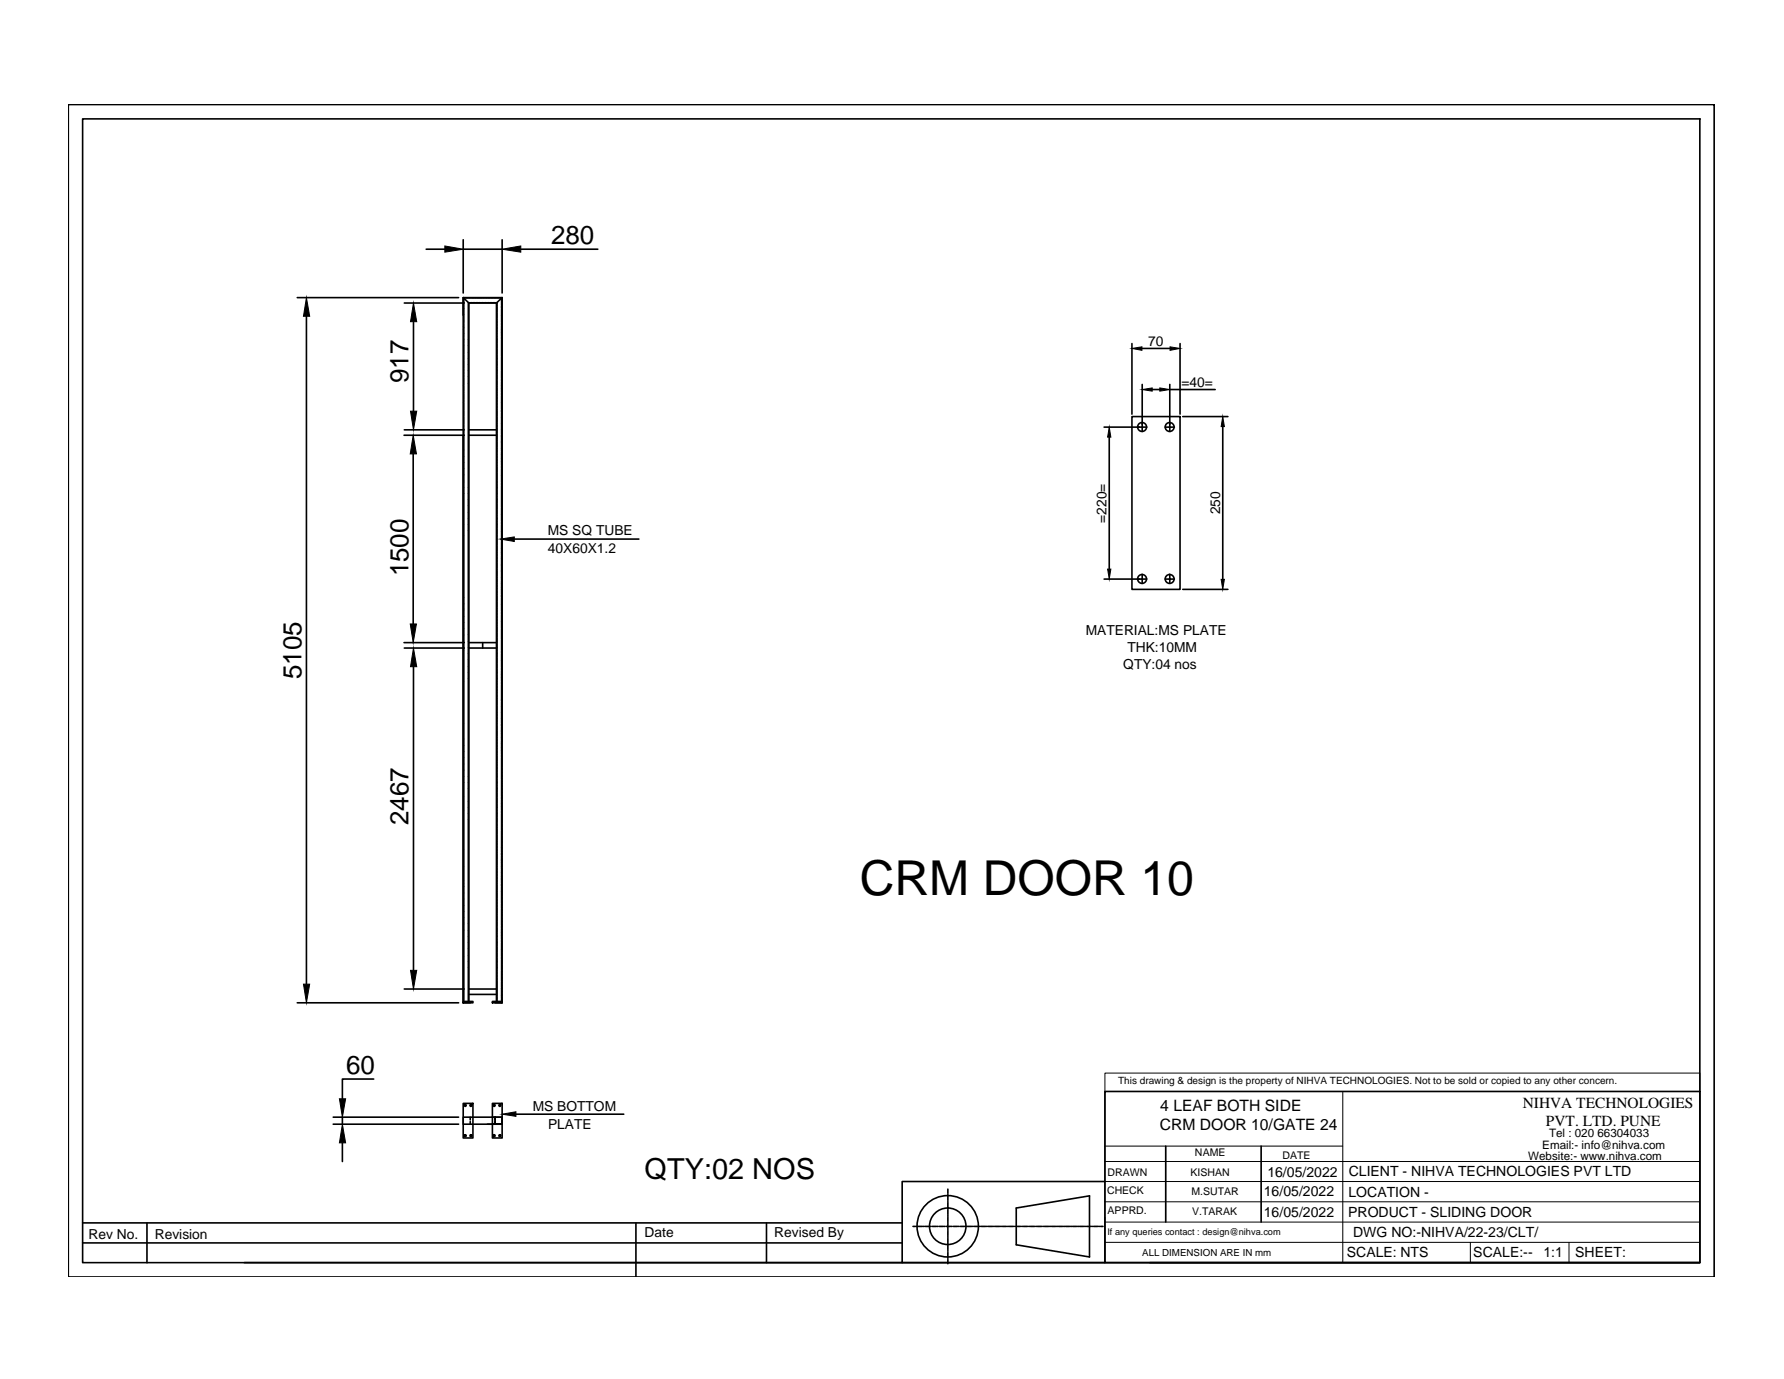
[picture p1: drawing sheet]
<svg xmlns="http://www.w3.org/2000/svg" width="279mm" height="216mm" viewBox="0 0 279 216" stroke-linecap="round" stroke-linejoin="round" font-family="sans-serif">
<!-- layer: 0 -->
<g fill="none" stroke="#000" stroke-width=".25">
<path d="M10.7 16.4h257.8v183.5h-257.8zM12.9 18.6h253.3v179.1h-253.3zM66.7 39h3M72.5 37.5v8.4M72.5 39h6.1M78.6 37.5v8.4M81.6 39h12M46.6 46.6h25.2M48 49.5v104.6M63.3 47.4h9.4M64.8 50.4v14M72.6 46.9v.2"/>
<path d="M72.6 47.1v.2M72.6 47.4v.1M72.6 47.6v.2M72.6 47.9v.1M72.6 48.1v.2M72.6 48.3v.2M72.6 48.6v.2M72.6 48.8v.2M72.6 49.1v.2M72.6 49.3v.2M72.6 49.6v.1M72.6 49.8v.2"/>
<path d="M72.6 50.1v.1M72.6 50.3v.1M72.6 50.5v.2M72.6 50.8v.2M72.6 51v.2M72.6 51.3v.1M72.6 51.5v.2M72.6 51.8v.1M72.6 52v.2M72.6 52.2v.2M72.6 52.5v.1M72.6 52.7v.2"/>
<path d="M72.6 53v.2M72.6 53.2v.2M72.6 53.5v.1M72.6 53.7v.2M72.6 54v.1M72.6 54.2v.1M72.6 54.4v.2M72.6 54.7v.1M72.6 54.9v.2M72.6 55.1v.2M72.6 55.4v.2M72.6 55.7v.1"/>
<path d="M72.6 55.9v.1M72.6 56.1v.2M72.6 56.4v.1M72.6 56.6v.2M72.6 56.9v.1M72.6 57.1v.2M72.6 57.3v.2M72.6 57.6v.2M72.6 57.9v.1M72.6 58.1v.1M72.6 58.3v.2M72.6 58.6v.1"/>
<path d="M72.6 58.8v.2M72.6 59v.2M72.6 59.3v.2M72.6 59.5v.2M72.6 59.8v.1M72.8 46.6h-.2v.2M72.8 46.6h.2M73.1 46.6h.1M73.3 46.6h.2M73.3 47.6v.2M73.3 47.9v.1M73.3 48.1v.2"/>
<path d="M73.3 48.4v.1M73.3 48.6v.2M73.3 48.8v.2M73.3 49.1v.2M73.3 49.3v.2M73.3 49.6v.1M73.3 49.8v.2M73.3 50.1v.1M73.3 50.3v.1M73.3 50.5v.2M73.3 50.8v.2M73.3 51v.2"/>
<path d="M73.3 51.3v.1M73.3 51.5v.2M73.3 51.8v.1M73.3 52v.2M73.3 52.3v.1M73.3 52.5v.1M73.3 52.7v.2M73.3 53v.2M73.3 53.2v.2M73.3 53.5v.1M73.3 53.7v.2M73.3 54v.1"/>
<path d="M73.3 54.2v.1M73.3 54.4v.2M73.3 54.7v.1M73.3 54.9v.2M73.3 55.1v.2M73.3 55.4v.2M73.3 55.7v.1M73.3 55.9v.2M73.3 56.1v.2M73.3 56.4v.1M73.3 56.6v.2M73.3 56.9v.2"/>
<path d="M73.3 57.1v.2M73.3 57.3v.2M73.3 57.6v.2M73.3 57.9v.1M73.3 58.1v.1M73.3 58.3v.2M73.3 58.6v.1M73.3 58.8v.2M73.3 59v.2M73.3 59.3v.2M73.3 59.5v.2M73.3 59.8v.2"/>
<path d="M73.4 47.4l-.1 .1M73.4 47.4l-.9-.8v2.7M73.5 47.4h.2M73.6 46.6h.1M73.8 47.4h.1M73.8 46.6h.2M74 47.4h.2M74.1 46.6h.1M74.3 46.6h.2M74.3 47.4h.1M74.5 47.4h.2M74.5 46.6h.2"/>
<path d="M74.7 47.4h.2M74.8 46.6h.2M75 47.4h.2M75 46.6h.2M75.3 46.6h.1M75.3 47.4h.1M75.5 47.4h.1M75.5 46.6h.2M75.7 47.4h.2M75.8 46.6h.1M76 47.4h.1M76 46.6h.1"/>
<path d="M76.2 46.6h.2M76.2 47.4h.2M76.4 47.4h.2M76.5 46.6h.2M76.7 47.4h.2M76.7 46.6h.2M76.9 47.4h.2M77 46.6h.1M77.2 46.6h.2M77.2 47.4h.1M77.4 47.4h.2M77.5 46.6h.1"/>
<path d="M77.7 47.4h.1M77.7 46.6h.2M77.8 47.4h-4.4v109.4M77.8 47.4l.8-.8v69.5M77.8 47.4v109.4M77.8 47.4v.1M77.8 47.6v.2M77.8 47.9v.1M77.8 48.1v.2M77.8 48.4v.1M77.8 48.6v.2M77.8 48.8v.2"/>
<path d="M77.8 49.1v.2M77.8 49.3v.2M77.8 49.6v.1M77.8 49.8v.2M77.8 50.1v.1M77.8 50.3v.1M77.8 50.5v.2M77.8 50.8v.2M77.8 51v.2M77.8 51.3v.1M77.8 51.5v.2M77.8 51.8v.1"/>
<path d="M77.8 52v.2M77.8 52.3v.1M77.8 52.5v.1M77.8 52.7v.2M77.8 53v.2M77.8 53.2v.2M77.8 53.5v.1M77.8 53.7v.2M77.8 54v.1M77.8 54.2v.1M77.8 54.4v.2M77.8 54.7v.1"/>
<path d="M77.8 54.9v.2M77.8 55.1v.2M77.8 55.4v.2M77.8 55.7v.1M77.8 55.9v.2M77.8 56.1v.2M77.8 56.4v.1M77.8 56.6v.2M77.8 56.9v.2M77.8 57.1v.2M77.8 57.3v.2M77.8 57.6v.2"/>
<path d="M77.8 57.9v.1M77.8 58.1v.1M77.8 58.3v.2M77.8 58.6v.1M77.8 58.8v.2M77.8 59v.2M77.8 59.3v.2M77.8 59.5v.2M77.8 59.8v.2M78 46.6h.1M78.2 46.6h.1M78.4 46.6h.2v.2"/>
<path d="M78.6 46.9v.2M78.6 47.1v.2M78.6 47.4v.1M78.6 47.6v.2M78.6 47.9v.1M78.6 48.1v.1M78.6 48.3v.2M78.6 48.6v.2M78.6 48.8v.2M78.6 49.1v.1M78.6 49.3v.2M78.6 49.6v.1"/>
<path d="M78.6 49.8v.1M78.6 50v.2M78.6 50.3v.1M78.6 50.5v.2M78.6 50.8v.1M78.6 51v.2M78.6 51.3v.1M78.6 51.5v.2M78.6 51.8v.1M78.6 52v.1M78.6 52.2v.2M78.6 52.5v.1"/>
<path d="M78.6 52.7v.2M78.6 52.9v.2M78.6 53.2v.2M78.6 53.5v.1M78.6 53.7v.1M78.6 53.9v.2M78.6 54.2v.1M78.6 54.4v.2M78.6 54.7v.1M78.6 54.9v.2M78.6 55.1v.2M78.6 55.4v.2"/>
<path d="M78.6 55.7v.1M78.6 55.9v.1M78.6 56.1v.2M78.6 56.4v.1M78.6 56.6v.2M78.6 56.8v.2M78.6 57.1v.2M78.6 57.3v.2M78.6 57.6v.1M78.6 57.8v.2M78.6 58.1v.1M78.6 58.3v.2"/>
<path d="M78.6 58.6v.1M78.6 58.8v.2M78.6 59v.2M78.6 59.3v.2M78.6 59.5v.2M78.6 59.8v.1M177.3 53.8v11M178.8 54.6h4.4M184.8 53.8v11M63.3 68.1h9.4M63.3 67.3h9.4M64.7 71.1v26.6"/>
<path d="M72.5 68.2v88.8M72.6 60v.2M72.6 60.3v.1M72.6 60.5v.2M72.6 60.8v.1M72.6 61v.2M72.6 61.2v.2M72.6 61.5v.2M72.6 61.8v.1M72.6 62v.1M72.6 62.2v.2M72.6 62.5v.1"/>
<path d="M72.6 62.7v.2M72.6 62.9v.2M72.6 63.2v.2M72.6 63.4v.2M72.6 63.7v.1M72.6 63.9v.2M72.6 64.2v.1M72.6 64.4v.2M72.6 64.7v.1M72.6 64.9v.2M72.6 65.1v.2M72.6 65.4v.2"/>
<path d="M72.6 65.6v.2M72.6 65.9v.1M72.6 66.1v.2M72.6 66.4v.1M72.6 66.6v.1M72.6 66.8v.2M72.6 67.1v.2M72.6 67.3v.2M72.6 67.6v.1M72.6 67.8v.2M72.6 68.1v.1M72.6 68.3v.2"/>
<path d="M72.6 68.6v.1M72.6 68.8v.1M72.6 69v.2M72.6 69.3v.2M72.6 69.5v.2M72.6 69.8v.1M72.6 70v.2M72.6 70.3v.1M72.6 70.5v.1M72.6 70.7v.2M72.6 71v.1M72.6 71.2v.2"/>
<path d="M72.6 71.4v.2M72.6 71.7v.2M72.6 72v.1M72.6 72.2v.2M72.6 72.4v.2M72.6 72.7v.1M72.6 72.9v.2M72.6 73.2v.1M72.6 73.4v.2M72.6 73.6v.2M72.6 73.9v.2M72.6 74.2v.1"/>
<path d="M72.6 74.4v.1M72.6 74.6v.2M72.6 74.9v.1M72.6 75.1v.2M72.6 75.3v.2M72.6 75.6v.2M72.6 75.8v.2M72.6 76.1v.2M72.6 76.3v.2M72.6 76.6v.1M72.6 76.8v.2M72.6 77.1v.1"/>
<path d="M72.6 77.3v.2M72.6 77.5v.2M72.6 77.8v.2M72.6 78v.2M72.6 78.3v.1M72.6 78.5v.2M72.6 78.8v.1M72.6 79v.1M72.6 79.2v.2M72.6 79.5v.2M72.6 79.7v.2M72.6 80v.1"/>
<path d="M73.3 60v.2M73.3 60.3v.1M73.3 60.5v.2M73.3 60.8v.1M73.3 61v.2M73.3 61.2v.2M73.3 61.5v.2M73.3 61.8v.1M73.3 62v.1M73.3 62.2v.2M73.3 62.5v.1M73.3 62.7v.2"/>
<path d="M73.3 62.9v.2M73.3 63.2v.2M73.3 63.4v.2M73.3 63.7v.1M73.3 63.9v.2M73.3 64.2v.1M73.3 64.4v.2M73.3 64.7v.1M73.3 64.9v.2M73.3 65.1v.2M73.3 65.4v.2M73.3 65.6v.2"/>
<path d="M73.3 65.9v.1M73.3 66.1v.2M73.3 66.4v.1M73.3 66.6v.1M73.3 66.8v.2M73.3 67.1v.2M73.3 67.3v.2M73.3 67.6v.1M73.3 67.8v.2M73.3 68.1v.1M73.3 68.3v.2M73.3 68.6v.1"/>
<path d="M73.3 68.8v.1M73.3 69v.2M73.3 69.3v.2M73.3 69.5v.2M73.3 69.8v.1M73.3 70v.2M73.3 70.3v.1M73.3 70.5v.1M73.3 70.7v.2M73.3 71v.1M73.3 71.2v.2M73.3 71.5v.1"/>
<path d="M73.3 71.7v.2M73.3 72v.1M73.3 72.2v.2M73.3 72.5v.1M73.3 72.7v.1M73.3 72.9v.2M73.3 73.2v.1M73.3 73.4v.2M73.3 73.6v.2M73.3 73.9v.2M73.3 74.2v.1M73.3 74.4v.1"/>
<path d="M73.3 74.6v.2M73.3 74.9v.1M73.3 75.1v.2M73.3 75.4v.1M73.3 75.6v.2M73.3 75.8v.2M73.3 76.1v.2M73.3 76.3v.2M73.3 76.6v.1M73.3 76.8v.2M73.3 77.1v.1M73.3 77.3v.2"/>
<path d="M73.3 77.5v.2M73.3 77.8v.2M73.3 78v.2M73.3 78.3v.1M73.3 78.5v.2M73.3 78.8v.1M73.3 79v.2M73.3 79.2v.2M73.3 79.5v.2M73.3 79.7v.2M73.3 80v.2M73.4 68.1h4.4"/>
<path d="M73.4 67.3h4.4M77.8 60v.2M77.8 60.3v.1M77.8 60.5v.2M77.8 60.8v.1M77.8 61v.2M77.8 61.2v.2M77.8 61.5v.2M77.8 61.8v.1M77.8 62v.1M77.8 62.2v.2M77.8 62.5v.1"/>
<path d="M77.8 62.7v.2M77.8 62.9v.2M77.8 63.2v.2M77.8 63.4v.2M77.8 63.7v.1M77.8 63.9v.2M77.8 64.2v.1M77.8 64.4v.2M77.8 64.7v.1M77.8 64.9v.2M77.8 65.1v.2M77.8 65.4v.2"/>
<path d="M77.8 65.6v.2M77.8 65.9v.1M77.8 66.1v.2M77.8 66.4v.1M77.8 66.6v.1M77.8 66.8v.2M77.8 67.1v.2M77.8 67.3v.2M77.8 67.6v.1M77.8 67.8v.2M77.8 68.1v.1M77.8 68.3v.2"/>
<path d="M77.8 68.6v.1M77.8 68.8v.1M77.8 69v.2M77.8 69.3v.2M77.8 69.5v.2M77.8 69.8v.1M77.8 70v.2M77.8 70.3v.1M77.8 70.5v.1M77.8 70.7v.2M77.8 71v.1M77.8 71.2v.2"/>
<path d="M77.8 71.5v.1M77.8 71.7v.2M77.8 72v.1M77.8 72.2v.2M77.8 72.5v.1M77.8 72.7v.1M77.8 72.9v.2M77.8 73.2v.1M77.8 73.4v.2M77.8 73.6v.2M77.8 73.9v.2M77.8 74.2v.1"/>
<path d="M77.8 74.4v.1M77.8 74.6v.2M77.8 74.9v.1M77.8 75.1v.2M77.8 75.4v.1M77.8 75.6v.2M77.8 75.8v.2M77.8 76.1v.2M77.8 76.3v.2M77.8 76.6v.1M77.8 76.8v.2M77.8 77.1v.1"/>
<path d="M77.8 77.3v.2M77.8 77.5v.2M77.8 77.8v.2M77.8 78v.2M77.8 78.3v.1M77.8 78.5v.2M77.8 78.8v.1M77.8 79v.2M77.8 79.2v.2M77.8 79.5v.2M77.8 79.7v.2M77.8 80v.2"/>
<path d="M78.6 60v.2M78.6 60.3v.1M78.6 60.5v.1M78.6 60.7v.2M78.6 61v.2M78.6 61.2v.2M78.6 61.5v.1M78.6 61.7v.2M78.6 62v.1M78.6 62.2v.2M78.6 62.5v.1M78.6 62.7v.2"/>
<path d="M78.6 62.9v.2M78.6 63.2v.2M78.6 63.4v.2M78.6 63.7v.1M78.6 63.9v.2M78.6 64.2v.1M78.6 64.4v.1M78.6 64.6v.2M78.6 64.9v.2M78.6 65.1v.2M78.6 65.3v.2M78.6 65.6v.2"/>
<path d="M78.6 65.9v.1M78.6 66.1v.2M78.6 66.3v.2M78.6 66.6v.1M78.6 66.8v.2M78.6 67.1v.2M78.6 67.3v.2M78.6 67.5v.2M78.6 67.8v.2M78.6 68.1v.1M78.6 68.3v.1M78.6 68.5v.2"/>
<path d="M78.6 68.8v.1M78.6 69v.2M78.6 69.2v.2M78.6 69.5v.2M78.6 69.8v.1M78.6 70v.2M78.6 70.2v.2M78.6 70.5v.1M78.6 70.7v.2M78.6 71v.1M78.6 71.2v.2M78.6 71.4v.2"/>
<path d="M78.6 71.7v.2M78.6 72v.1M78.6 72.2v.1M78.6 72.4v.2M78.6 72.7v.1M78.6 72.9v.2M78.6 73.1v.2M78.6 73.4v.2M78.6 73.6v.2M78.6 73.9v.1M78.6 74.1v.2M78.6 74.4v.1"/>
<path d="M78.6 74.6v.2M78.6 74.9v.1M78.6 75.1v.2M78.6 75.3v.2M78.6 75.6v.2M78.6 75.8v.2M78.6 76.1v.1M78.6 76.3v.2M78.6 76.6v.1M78.6 76.8v.1M78.6 77v.2M78.6 77.3v.2"/>
<path d="M78.6 77.5v.2M78.6 77.8v.1M78.6 78v.2M78.6 78.3v.1M78.6 78.5v.2M78.6 78.8v.1M78.6 79v.1M78.6 79.2v.2M78.6 79.5v.2M78.6 79.7v.2M78.6 80v.1M172.9 66.9h5.9"/>
<path d="M173.7 68.4v20.7M177.3 65.2h7.5v27.1h-7.5zM178.8 66.9h.1M178.9 60.2v6.5M178.9 66.8v.1M178.9 67v.5M179 66.9h.6M180.5 61h1.1M182.5 66.9h.6M183.1 66.9h.2M183.2 60.2v6.5M183.2 66.8v.1"/>
<path d="M183.2 67v.5M183.2 61h7.1M183.3 66.9h.6M185.2 65.2h7.1M191.5 66.8v23.9M72.6 80.2v.2M72.6 80.5v.1M72.6 80.7v.2M72.6 81v.1M72.6 81.2v.2M72.6 81.4v.2M72.6 81.7v.2"/>
<path d="M72.6 81.9v.2M72.6 82.2v.1M72.6 82.4v.2M72.6 82.7v.1M72.6 82.9v.1M72.6 83.1v.2M72.6 83.4v.2M72.6 83.6v.2M72.6 83.9v.1M72.6 84.1v.2M72.6 84.4v.1M72.6 84.6v.2"/>
<path d="M72.6 84.9v.1M72.6 85.1v.1M72.6 85.3v.2M72.6 85.6v.2M72.6 85.8v.2M72.6 86v.2M72.6 86.3v.2M72.6 86.6v.1M72.6 86.8v.1M72.6 87v.2M72.6 87.3v.1M72.6 87.5v.2"/>
<path d="M72.6 87.8v.1M72.6 88v.2M72.6 88.3v.1M72.6 88.5v.2M72.6 88.8v.1M72.6 89v.1M72.6 89.2v.2M72.6 89.5v.1M72.6 89.7v.2M72.6 89.9v.2M72.6 90.2v.2M72.6 90.5v.1"/>
<path d="M72.6 90.7v.1M72.6 90.9v.2M72.6 91.2v.1M72.6 91.4v.2M72.6 91.7v.1M72.6 91.9v.2M72.6 92.1v.2M72.6 92.4v.2M72.6 92.7v.1M72.6 92.9v.1M72.6 93.1v.2M72.6 93.4v.1"/>
<path d="M72.6 93.6v.2M72.6 93.8v.2M72.6 94.1v.2M72.6 94.3v.2M72.6 94.6v.1M72.6 94.8v.2M72.6 95.1v.1M72.6 95.3v.2M72.6 95.5v.2M72.6 95.8v.2M72.6 96v.2M72.6 96.3v.2"/>
<path d="M72.6 96.5v.2M72.6 96.8v.1M72.6 97v.2M72.6 97.3v.1M72.6 97.5v.1M72.6 97.7v.2M72.6 98v.2M72.6 98.2v.2M72.6 98.5v.1M72.6 98.7v.2M72.6 99v.1M72.6 99.2v.2"/>
<path d="M72.6 99.4v.2M72.6 99.7v.2M72.6 99.9v.2M73.3 80.2v.2M73.3 80.5v.1M73.3 80.7v.2M73.3 81v.1M73.3 81.2v.2M73.3 81.4v.2M73.3 81.7v.2M73.3 81.9v.2M73.3 82.2v.1"/>
<path d="M73.3 82.4v.2M73.3 82.7v.1M73.3 82.9v.2M73.3 83.1v.2M73.3 83.4v.2M73.3 83.6v.2M73.3 83.9v.1M73.3 84.1v.2M73.3 84.4v.1M73.3 84.6v.2M73.3 84.9v.1M73.3 85.1v.1"/>
<path d="M73.3 85.3v.2M73.3 85.6v.2M73.3 85.8v.2M73.3 86v.2M73.3 86.3v.2M73.3 86.6v.1M73.3 86.8v.1M73.3 87v.2M73.3 87.3v.1M73.3 87.5v.2M73.3 87.8v.1M73.3 88v.2"/>
<path d="M73.3 88.3v.1M73.3 88.5v.2M73.3 88.8v.1M73.3 89v.1M73.3 89.2v.2M73.3 89.5v.1M73.3 89.7v.2M73.3 89.9v.2M73.3 90.2v.2M73.3 90.5v.1M73.3 90.7v.1M73.3 90.9v.2"/>
<path d="M73.3 91.2v.1M73.3 91.4v.2M73.3 91.7v.1M73.3 91.9v.2M73.3 92.1v.2M73.3 92.4v.2M73.3 92.7v.1M73.3 92.9v.1M73.3 93.1v.2M73.3 93.4v.1M73.3 93.6v.2M73.3 93.8v.2"/>
<path d="M73.3 94.1v.2M73.3 94.3v.2M73.3 94.6v.1M73.3 94.8v.2M73.3 95.1v.1M73.3 95.3v.2M73.3 95.6v.1M73.3 95.8v.2M73.3 96v.2M73.3 96.3v.2M73.3 96.5v.2M73.3 96.8v.1"/>
<path d="M73.3 97v.2M73.3 97.3v.1M73.3 97.5v.1M73.3 97.7v.2M73.3 98v.2M73.3 98.2v.2M73.3 98.5v.1M73.3 98.7v.2M73.3 99v.1M73.3 99.2v.2M73.3 99.4v.2M73.3 99.7v.2"/>
<path d="M73.3 99.9v.2M77.8 80.2v.2M77.8 80.5v.1M77.8 80.7v.2M77.8 81v.1M77.8 81.2v.2M77.8 81.4v.2M77.8 81.7v.2M77.8 81.9v.2M77.8 82.2v.1M77.8 82.4v.2M77.8 82.7v.1"/>
<path d="M77.8 82.9v.2M77.8 83.1v.2M77.8 83.4v.2M77.8 83.6v.2M77.8 83.9v.1M77.8 84.1v.2M77.8 84.4v.1M77.8 84.6v.2M77.8 84.9v.1M77.8 85.1v.1M77.8 85.3v.2M77.8 85.6v.2"/>
<path d="M77.8 85.8v.2M77.8 86v.2M77.8 86.3v.2M77.8 86.6v.1M77.8 86.8v.1M77.8 87v.2M77.8 87.3v.1M77.8 87.5v.2M77.8 87.8v.1M77.8 88v.2M77.8 88.3v.1M77.8 88.5v.2"/>
<path d="M77.8 88.8v.1M77.8 89v.1M77.8 89.2v.2M77.8 89.5v.1M77.8 89.7v.2M77.8 89.9v.2M77.8 90.2v.2M77.8 90.5v.1M77.8 90.7v.1M77.8 90.9v.2M77.8 91.2v.1M77.8 91.4v.2"/>
<path d="M77.8 91.7v.1M77.8 91.9v.2M77.8 92.1v.2M77.8 92.4v.2M77.8 92.7v.1M77.8 92.9v.1M77.8 93.1v.2M77.8 93.4v.1M77.8 93.6v.2M77.8 93.8v.2M77.8 94.1v.2M77.8 94.3v.2"/>
<path d="M77.8 94.6v.1M77.8 94.8v.2M77.8 95.1v.1M77.8 95.3v.2M77.8 95.6v.1M77.8 95.8v.2M77.8 96v.2M77.8 96.3v.2M77.8 96.5v.2M77.8 96.8v.1M77.8 97v.2M77.8 97.3v.1"/>
<path d="M77.8 97.5v.1M77.8 97.7v.2M77.8 98v.2M77.8 98.2v.2M77.8 98.5v.1M77.8 98.7v.2M77.8 99v.1M77.8 99.2v.2M77.8 99.4v.2M77.8 99.7v.2M77.8 99.9v.2M78.6 80.2v.2"/>
<path d="M78.6 80.5v.1M78.6 80.7v.1M78.6 80.9v.2M78.6 81.2v.2M78.6 81.4v.2M78.6 81.7v.1M78.6 81.9v.2M78.6 82.2v.1M78.6 82.4v.2M78.6 82.7v.1M78.6 82.9v.1M78.6 83.1v.2"/>
<path d="M78.6 83.4v.2M78.6 83.6v.2M78.6 83.8v.2M78.6 84.1v.2M78.6 84.4v.1M78.6 84.6v.1M78.6 84.8v.2M78.6 85.1v.1M78.6 85.3v.2M78.6 85.6v.1M78.6 85.8v.2M78.6 86v.2"/>
<path d="M78.6 86.3v.2M78.6 86.5v.2M78.6 86.8v.1M78.6 87v.2M78.6 87.3v.1M78.6 87.5v.2M78.6 87.7v.2M78.6 88v.2M78.6 88.3v.1M78.6 88.5v.1M78.6 88.7v.2M78.6 89v.1"/>
<path d="M78.6 89.2v.2M78.6 89.4v.2M78.6 89.7v.2M78.6 89.9v.2M78.6 90.2v.2M78.6 90.4v.2M78.6 90.7v.1M78.6 90.9v.2M78.6 91.2v.1M78.6 91.4v.2M78.6 91.6v.2M78.6 91.9v.2"/>
<path d="M78.6 92.1v.2M78.6 92.4v.1M78.6 92.6v.2M78.6 92.9v.1M78.6 93.1v.2M78.6 93.3v.2M78.6 93.6v.2M78.6 93.8v.2M78.6 94.1v.1M78.6 94.3v.2M78.6 94.6v.1M78.6 94.8v.2"/>
<path d="M78.6 95.1v.1M78.6 95.3v.1M78.6 95.5v.2M78.6 95.8v.2M78.6 96v.2M78.6 96.3v.1M78.6 96.5v.2M78.6 96.8v.1M78.6 97v.1M78.6 97.2v.2M78.6 97.5v.1M78.6 97.7v.2"/>
<path d="M78.6 98v.1M78.6 98.2v.2M78.6 98.5v.1M78.6 98.7v.2M78.6 99v.1M78.6 99.2v.1M78.6 99.4v.2M78.6 99.7v.2M78.6 99.9v.2M80.5 84.4h19.6M172.9 90.7h5.9M178.8 90.7h.1"/>
<path d="M178.9 89.9v.6M178.9 90.6v.1M178.9 90.8v.5M179 90.7h.6M182.5 90.7h.6M183.1 90.7h.2M183.2 89.9v.6M183.2 90.6v.1M183.2 90.8v.5M183.3 90.7h.6M185.2 92.3h7.1M63.3 100.6h9.4"/>
<path d="M63.3 101.5h9.4M64.8 104.4v47.5M72.6 100.2v.2M72.6 100.4v.2M72.6 100.7v.1M72.6 100.9v.2M72.6 101.2v.1M72.6 101.4v.1M72.6 101.6v.2M72.6 101.9v.2M72.6 102.1v.2M72.6 102.3v.2"/>
<path d="M72.6 102.6v.2M72.6 102.9v.1M72.6 103.1v.1M72.6 103.3v.2M72.6 103.6v.1M72.6 103.8v.2M72.6 104.1v.1M72.6 104.3v.2M72.6 104.5v.2M72.6 104.8v.2M72.6 105.1v.1M72.6 105.3v.1"/>
<path d="M72.6 105.5v.2M72.6 105.8v.1M72.6 106v.2M72.6 106.2v.2M72.6 106.5v.2M72.6 106.8v.1M72.6 107v.1M72.6 107.2v.2M72.6 107.5v.1M72.6 107.7v.2M72.6 108v.1M72.6 108.2v.2"/>
<path d="M72.6 108.4v.2M72.6 108.7v.2M72.6 109v.1M72.6 109.2v.1M72.6 109.4v.2M72.6 109.7v.1M72.6 109.9v.2M72.6 110.1v.2M72.6 110.4v.2M72.6 110.6v.2M72.6 110.9v.1M72.6 111.1v.2"/>
<path d="M72.6 111.4v.1M72.6 111.6v.2M72.6 111.9v.1M72.6 112.1v.2M72.6 112.3v.2M72.6 112.6v.2M72.6 112.8v.2M72.6 113.1v.1M72.6 113.3v.2M72.6 113.6v.1M72.6 113.8v.1M72.6 114v.2"/>
<path d="M72.6 114.3v.2M72.6 114.5v.2M72.6 114.8v.1M72.6 115v.2M72.6 115.3v.1M72.6 115.5v.2M72.6 115.7v.2M72.6 116v.1M72.6 116.2v.2M72.6 116.5v.2M72.6 116.7v.2M72.6 117v.1"/>
<path d="M72.6 117.2v.2M72.6 117.5v.1M72.6 117.7v.1M72.6 117.9v.2M72.6 118.2v.1M72.6 118.4v.2M72.6 118.6v.2M72.6 118.9v.2M72.6 119.2v.1M72.6 119.4v.2M72.6 119.6v.2M72.6 119.9v.1"/>
<path d="M73.3 100.2v.2M73.3 100.4v.2M73.3 100.7v.1M73.3 100.9v.2M73.3 101.2v.1M73.3 101.4v.1M73.3 101.6v.2M73.3 101.9v.2M73.3 102.1v.2M73.3 102.3v.2M73.3 102.6v.2M73.3 102.9v.1"/>
<path d="M73.3 103.1v.2M73.3 103.3v.2M73.3 103.6v.1M73.3 103.8v.2M73.3 104.1v.2M73.3 104.3v.2M73.3 104.5v.2M73.3 104.8v.2M73.3 105.1v.1M73.3 105.3v.1M73.3 105.5v.2M73.3 105.8v.1"/>
<path d="M73.3 106v.2M73.3 106.2v.2M73.3 106.5v.2M73.3 106.8v.1M73.3 107v.1M73.3 107.2v.2M73.3 107.5v.1M73.3 107.7v.2M73.3 108v.1M73.3 108.2v.2M73.3 108.4v.2M73.3 108.7v.2"/>
<path d="M73.3 109v.1M73.3 109.2v.1M73.3 109.4v.2M73.3 109.7v.1M73.3 109.9v.2M73.3 110.1v.2M73.3 110.4v.2M73.3 110.6v.2M73.3 110.9v.1M73.3 111.1v.2M73.3 111.4v.1M73.3 111.6v.2"/>
<path d="M73.3 111.9v.1M73.3 112.1v.2M73.3 112.3v.2M73.3 112.6v.2M73.3 112.8v.2M73.3 113.1v.1M73.3 113.3v.2M73.3 113.6v.1M73.3 113.8v.1M73.3 114v.2M73.3 114.3v.2M73.3 114.5v.2"/>
<path d="M73.3 114.8v.1M73.3 115v.2M73.3 115.3v.1M73.3 115.5v.2M73.3 115.8v.1M73.3 116v.1M73.3 116.2v.2M73.3 116.5v.2M73.3 116.7v.2M73.3 117v.1M73.3 117.2v.2M73.3 117.5v.1"/>
<path d="M73.3 117.7v.1M73.3 117.9v.2M73.3 118.2v.1M73.3 118.4v.2M73.3 118.7v.1M73.3 118.9v.2M73.3 119.2v.1M73.3 119.4v.2M73.3 119.7v.1M73.3 119.9v.1M73.4 101.5h4.4M73.4 100.6h4.4"/>
<path d="M75.6 100.6v.9M77.8 100.2v.2M77.8 100.4v.2M77.8 100.7v.1M77.8 100.9v.2M77.8 101.2v.1M77.8 101.4v.1M77.8 101.6v.2M77.8 101.9v.2M77.8 102.1v.2M77.8 102.3v.2M77.8 102.6v.2"/>
<path d="M77.8 102.9v.1M77.8 103.1v.2M77.8 103.3v.2M77.8 103.6v.1M77.8 103.8v.2M77.8 104.1v.2M77.8 104.3v.2M77.8 104.5v.2M77.8 104.8v.2M77.8 105.1v.1M77.8 105.3v.1M77.8 105.5v.2"/>
<path d="M77.8 105.8v.1M77.8 106v.2M77.8 106.2v.2M77.8 106.5v.2M77.8 106.8v.1M77.8 107v.1M77.8 107.2v.2M77.8 107.5v.1M77.8 107.7v.2M77.8 108v.1M77.8 108.2v.2M77.8 108.4v.2"/>
<path d="M77.8 108.7v.2M77.8 109v.1M77.8 109.2v.1M77.8 109.4v.2M77.8 109.7v.1M77.8 109.9v.2M77.8 110.1v.2M77.8 110.4v.2M77.8 110.6v.2M77.8 110.9v.1M77.8 111.1v.2M77.8 111.4v.1"/>
<path d="M77.8 111.6v.2M77.8 111.9v.1M77.8 112.1v.2M77.8 112.3v.2M77.8 112.6v.2M77.8 112.8v.2M77.8 113.1v.1M77.8 113.3v.2M77.8 113.6v.1M77.8 113.8v.1M77.8 114v.2M77.8 114.3v.2"/>
<path d="M77.8 114.5v.2M77.8 114.8v.1M77.8 115v.2M77.8 115.3v.1M77.8 115.5v.2M77.8 115.8v.1M77.8 116v.1M77.8 116.2v.2M77.8 116.5v.2M77.8 116.7v.2M77.8 117v.1M77.8 117.2v.2"/>
<path d="M77.8 117.5v.1M77.8 117.7v.1M77.8 117.9v.2M77.8 118.2v.1M77.8 118.4v.2M77.8 118.7v.1M77.8 118.9v.2M77.8 119.2v.1M77.8 119.4v.2M77.8 119.7v.1M77.8 119.9v.1M78.6 100.1v.2"/>
<path d="M78.6 100.4v.2M78.6 100.7v.1M78.6 100.9v.1M78.6 101.1v.2M78.6 101.4v.1M78.6 101.6v.2M78.6 101.9v.1M78.6 102.1v.2M78.6 102.3v.2M78.6 102.6v.2M78.6 102.9v.1M78.6 103.1v.1"/>
<path d="M78.6 103.3v.2M78.6 103.6v.1M78.6 103.8v.2M78.6 104v.2M78.6 104.3v.2M78.6 104.5v.2M78.6 104.8v.1M78.6 105v.2M78.6 105.3v.1M78.6 105.5v.2M78.6 105.8v.1M78.6 106v.2"/>
<path d="M78.6 106.2v.2M78.6 106.5v.2M78.6 106.8v.1M78.6 107v.1M78.6 107.2v.2M78.6 107.5v.1M78.6 107.7v.2M78.6 107.9v.2M78.6 108.2v.2M78.6 108.4v.2M78.6 108.7v.1M78.6 108.9v.2"/>
<path d="M78.6 109.2v.1M78.6 109.4v.2M78.6 109.6v.2M78.6 109.9v.2M78.6 110.1v.2M78.6 110.4v.2M78.6 110.6v.2M78.6 110.9v.1M78.6 111.1v.2M78.6 111.4v.1M78.6 111.6v.1M78.6 111.8v.2"/>
<path d="M78.6 112.1v.2M78.6 112.3v.2M78.6 112.6v.1M78.6 112.8v.2M78.6 113.1v.1M78.6 113.3v.2M78.6 113.5v.2M78.6 113.8v.1M78.6 114v.2M78.6 114.3v.2M78.6 114.5v.2M78.6 114.8v.1"/>
<path d="M78.6 115v.2M78.6 115.3v.1M78.6 115.5v.1M78.6 115.7v.2M78.6 116v.1M78.6 116.2v.2M78.6 116.4v.2M78.6 116.7v.2M78.6 117v.1M78.6 117.2v.1M78.6 117.4v.2M78.6 117.7v.1"/>
<path d="M78.6 117.9v.2M78.6 118.2v.1M78.6 118.4v.2M78.6 118.6v.2M78.6 118.9v.2M78.6 119.2v.1M78.6 119.4v.1M78.6 119.6v.2M78.6 119.9v.1M72.6 120.1v.2M72.6 120.4v.2M72.6 120.6v.2"/>
<path d="M72.6 120.8v.2M72.6 121.1v.2M72.6 121.4v.1M72.6 121.6v.1M72.6 121.8v.2M72.6 122.1v.1M72.6 122.3v.2M72.6 122.5v.2M72.6 122.8v.2M72.6 123v.2M72.6 123.3v.1M72.6 123.5v.2"/>
<path d="M72.6 123.8v.1M72.6 124v.2M72.6 124.3v.1M72.6 124.5v.2M72.6 124.7v.2M72.6 125v.2M72.6 125.3v.1M72.6 125.5v.1M72.6 125.7v.2M72.6 126v.1M72.6 126.2v.2M72.6 126.4v.2"/>
<path d="M72.6 126.7v.2M72.6 126.9v.2M72.6 127.2v.1M72.6 127.4v.2M72.6 127.7v.1M72.6 127.9v.2M72.6 128.2v.1M72.6 128.4v.2M72.6 128.6v.2M72.6 128.9v.2M72.6 129.1v.2M72.6 129.4v.1"/>
<path d="M72.6 129.6v.2M72.6 129.9v.1M72.6 130.1v.1M72.6 130.3v.2M72.6 130.6v.2M72.6 130.8v.2M72.6 131.1v.1M72.6 131.3v.2M72.6 131.6v.1M72.6 131.8v.2M72.6 132.1v.1M72.6 132.3v.1"/>
<path d="M72.6 132.5v.2M72.6 132.8v.2M72.6 133v.2M72.6 133.3v.1M72.6 133.5v.2M72.6 133.8v.1M72.6 134v.1M72.6 134.2v.2M72.6 134.5v.1M72.6 134.7v.2M72.6 135v.1M72.6 135.2v.2"/>
<path d="M72.6 135.5v.1M72.6 135.7v.2M72.6 136v.1M72.6 136.2v.1M72.6 136.4v.2M72.6 136.7v.1M72.6 136.9v.2M72.6 137.1v.2M72.6 137.4v.2M72.6 137.7v.1M72.6 137.9v.1M72.6 138.1v.2"/>
<path d="M72.6 138.4v.1M72.6 138.6v.2M72.6 138.8v.2M72.6 139.1v.2M72.6 139.3v.2M72.6 139.6v.2M72.6 139.8v.2M73.3 120.1v.2M73.3 120.4v.2M73.3 120.6v.2M73.3 120.8v.2M73.3 121.1v.2"/>
<path d="M73.3 121.4v.1M73.3 121.6v.1M73.3 121.8v.2M73.3 122.1v.1M73.3 122.3v.2M73.3 122.5v.2M73.3 122.8v.2M73.3 123v.2M73.3 123.3v.2M73.3 123.5v.2M73.3 123.8v.1M73.3 124v.2"/>
<path d="M73.3 124.3v.1M73.3 124.5v.2M73.3 124.7v.2M73.3 125v.2M73.3 125.3v.1M73.3 125.5v.1M73.3 125.7v.2M73.3 126v.1M73.3 126.2v.2M73.3 126.4v.2M73.3 126.7v.2M73.3 126.9v.2"/>
<path d="M73.3 127.2v.2M73.3 127.4v.2M73.3 127.7v.1M73.3 127.9v.2M73.3 128.2v.1M73.3 128.4v.2M73.3 128.6v.2M73.3 128.9v.2M73.3 129.1v.2M73.3 129.4v.1M73.3 129.6v.2M73.3 129.9v.1"/>
<path d="M73.3 130.1v.1M73.3 130.3v.2M73.3 130.6v.2M73.3 130.8v.2M73.3 131.1v.1M73.3 131.3v.2M73.3 131.6v.1M73.3 131.8v.2M73.3 132.1v.1M73.3 132.3v.1M73.3 132.5v.2M73.3 132.8v.2"/>
<path d="M73.3 133v.2M73.3 133.3v.1M73.3 133.5v.2M73.3 133.8v.1M73.3 134v.1M73.3 134.2v.2M73.3 134.5v.1M73.3 134.7v.2M73.3 135v.1M73.3 135.2v.2M73.3 135.5v.1M73.3 135.7v.2"/>
<path d="M73.3 136v.1M73.3 136.2v.1M73.3 136.4v.2M73.3 136.7v.1M73.3 136.9v.2M73.3 137.1v.2M73.3 137.4v.2M73.3 137.7v.1M73.3 137.9v.1M73.3 138.1v.2M73.3 138.4v.1M73.3 138.6v.2"/>
<path d="M73.3 138.9v.1M73.3 139.1v.2M73.3 139.3v.2M73.3 139.6v.2M73.3 139.9v.1M77.8 120.1v.2M77.8 120.4v.2M77.8 120.6v.2M77.8 120.8v.2M77.8 121.1v.2M77.8 121.4v.1M77.8 121.6v.1"/>
<path d="M77.8 121.8v.2M77.8 122.1v.1M77.8 122.3v.2M77.8 122.5v.2M77.8 122.8v.2M77.8 123v.2M77.8 123.3v.2M77.8 123.5v.2M77.8 123.8v.1M77.8 124v.2M77.8 124.3v.1M77.8 124.5v.2"/>
<path d="M77.8 124.7v.2M77.8 125v.2M77.8 125.3v.1M77.8 125.5v.1M77.8 125.7v.2M77.8 126v.1M77.8 126.2v.2M77.8 126.4v.2M77.8 126.7v.2M77.8 126.9v.2M77.8 127.2v.2M77.8 127.4v.2"/>
<path d="M77.8 127.7v.1M77.8 127.9v.2M77.8 128.2v.1M77.8 128.4v.2M77.8 128.6v.2M77.8 128.9v.2M77.8 129.1v.2M77.8 129.4v.1M77.8 129.6v.2M77.8 129.9v.1M77.8 130.1v.1M77.8 130.3v.2"/>
<path d="M77.8 130.6v.2M77.8 130.8v.2M77.8 131.1v.1M77.8 131.3v.2M77.8 131.6v.1M77.8 131.8v.2M77.8 132.1v.1M77.8 132.3v.1M77.8 132.5v.2M77.8 132.8v.2M77.8 133v.2M77.8 133.3v.1"/>
<path d="M77.8 133.5v.2M77.8 133.8v.1M77.8 134v.1M77.8 134.2v.2M77.8 134.5v.1M77.8 134.7v.2M77.8 135v.1M77.8 135.2v.2M77.8 135.5v.1M77.8 135.7v.2M77.8 136v.1M77.8 136.2v.1"/>
<path d="M77.8 136.4v.2M77.8 136.7v.1M77.8 136.9v.2M77.8 137.1v.2M77.8 137.4v.2M77.8 137.7v.1M77.8 137.9v.1M77.8 138.1v.2M77.8 138.4v.1M77.8 138.6v.2M77.8 138.9v.1M77.8 139.1v.2"/>
<path d="M77.8 139.3v.2M77.8 139.6v.2M77.8 139.9v.1M78.6 120.1v.2M78.6 120.3v.2M78.6 120.6v.2M78.6 120.8v.2M78.6 121.1v.1M78.6 121.3v.2M78.6 121.6v.1M78.6 121.8v.2M78.6 122.1v.1"/>
<path d="M78.6 122.3v.2M78.6 122.5v.2M78.6 122.8v.2M78.6 123v.2M78.6 123.3v.1M78.6 123.5v.2M78.6 123.8v.1M78.6 124v.1M78.6 124.2v.2M78.6 124.5v.2M78.6 124.7v.2M78.6 125v.1"/>
<path d="M78.6 125.2v.2M78.6 125.5v.1M78.6 125.7v.2M78.6 126v.1M78.6 126.2v.2M78.6 126.4v.2M78.6 126.7v.2M78.6 126.9v.2M78.6 127.2v.1M78.6 127.4v.2M78.6 127.7v.1M78.6 127.9v.1"/>
<path d="M78.6 128.1v.2M78.6 128.4v.2M78.6 128.6v.2M78.6 128.9v.1M78.6 129.1v.2M78.6 129.4v.1M78.6 129.6v.2M78.6 129.9v.1M78.6 130.1v.1M78.6 130.3v.2M78.6 130.6v.2M78.6 130.8v.2"/>
<path d="M78.6 131v.2M78.6 131.3v.2M78.6 131.6v.1M78.6 131.8v.1M78.6 132v.2M78.6 132.3v.1M78.6 132.5v.2M78.6 132.7v.2M78.6 133v.2M78.6 133.3v.1M78.6 133.5v.2M78.6 133.7v.2"/>
<path d="M78.6 134v.1M78.6 134.2v.2M78.6 134.5v.1M78.6 134.7v.2M78.6 134.9v.2M78.6 135.2v.2M78.6 135.5v.1M78.6 135.7v.1M78.6 135.9v.2M78.6 136.2v.1M78.6 136.4v.2M78.6 136.6v.2"/>
<path d="M78.6 136.9v.2M78.6 137.1v.2M78.6 137.4v.2M78.6 137.6v.2M78.6 137.9v.1M78.6 138.1v.2M78.6 138.4v.1M78.6 138.6v.2M78.6 138.8v.2M78.6 139.1v.2M78.6 139.3v.2M78.6 139.6v.1"/>
<path d="M78.6 139.8v.2M46.6 157h25.2M63.3 154.8h9.4M72.5 156.8v-110.2h6.1v110.4h-1.1M72.5 156.8h1.6v.2h-1.6zM72.5 157h1.1M72.6 140.1v.1M72.6 140.3v.2M72.6 140.6v.1M72.6 140.8v.2M72.6 141v.2M72.6 141.3v.2"/>
<path d="M72.6 141.5v.2M72.6 141.8v.1M72.6 142v.2M72.6 142.3v.1M72.6 142.5v.2M72.6 142.7v.2M72.6 143v.2M72.6 143.2v.2M72.6 143.5v.2M72.6 143.7v.2M72.6 144v.1M72.6 144.2v.2"/>
<path d="M72.6 144.5v.1M72.6 144.7v.2M72.6 144.9v.2M72.6 145.2v.2M72.6 145.4v.2M72.6 145.7v.1M72.6 145.9v.2M72.6 146.2v.1M72.6 146.4v.1M72.6 146.6v.2M72.6 146.9v.2M72.6 147.1v.2"/>
<path d="M72.6 147.4v.1M72.6 147.6v.2M72.6 147.9v.1M72.6 148.1v.2M72.6 148.4v.1M72.6 148.6v.1M72.6 148.8v.2M72.6 149.1v.2M72.6 149.3v.2M72.6 149.5v.2M72.6 149.8v.2M72.6 150.1v.1"/>
<path d="M72.6 150.3v.1M72.6 150.5v.2M72.6 150.8v.1M72.6 151v.2M72.6 151.3v.1M72.6 151.5v.2M72.6 151.8v.1M72.6 152v.2M72.6 152.3v.1M72.6 152.5v.1M72.6 152.7v.2M72.6 153v.1"/>
<path d="M72.6 153.2v.2M72.6 153.4v.2M72.6 153.7v.2M72.6 154v.1M72.6 154.2v.1M72.6 154.4v.2M72.6 154.7v.1M72.6 154.9v.2M72.6 155.2v.1M72.6 155.4v.2M72.6 155.6v.2M72.6 155.9v.2"/>
<path d="M72.6 156.2v.1M72.6 156.4v.1M72.6 156.6v.2M73.3 140.1v.1M73.3 140.3v.2M73.3 140.6v.1M73.3 140.8v.2M73.3 141v.2M73.3 141.3v.2M73.3 141.5v.2M73.3 141.8v.1M73.3 142v.2"/>
<path d="M73.3 142.3v.1M73.3 142.5v.2M73.3 142.8v.1M73.3 143v.2M73.3 143.2v.2M73.3 143.5v.2M73.3 143.7v.2M73.3 144v.1M73.3 144.2v.2M73.3 144.5v.1M73.3 144.7v.2M73.3 144.9v.2"/>
<path d="M73.3 145.2v.2M73.3 145.4v.2M73.3 145.7v.1M73.3 145.9v.2M73.3 146.2v.1M73.3 146.4v.2M73.3 146.6v.2M73.3 146.9v.2M73.3 147.1v.2M73.3 147.4v.2M73.3 147.6v.2M73.3 147.9v.1"/>
<path d="M73.3 148.1v.2M73.3 148.4v.1M73.3 148.6v.1M73.3 148.8v.2M73.3 149.1v.2M73.3 149.3v.2M73.3 149.5v.2M73.3 149.8v.2M73.3 150.1v.1M73.3 150.3v.2M73.3 150.5v.2M73.3 150.8v.1"/>
<path d="M73.3 151v.2M73.3 151.3v.2M73.3 151.5v.2M73.3 151.8v.1M73.3 152v.2M73.3 152.3v.1M73.3 152.5v.1M73.3 152.7v.2M73.3 153v.1M73.3 153.2v.2M73.3 153.4v.2M73.3 153.7v.2"/>
<path d="M73.3 154v.1M73.3 154.2v.1M73.3 154.4v.2M73.3 154.7v.1M73.3 154.9v.2M73.3 155.2v.1M73.3 155.4v.2M73.3 155.6v.2M73.3 155.9v.2M73.3 156.2v.1M73.3 156.4v.1M73.3 156.6v.2"/>
<path d="M73.4 155.7h4.4M73.4 154.8h4.4M77.1 156.8h1.5v.2h-1.5zM77.8 140.1v.1M77.8 140.3v.2M77.8 140.6v.1M77.8 140.8v.2M77.8 141v.2M77.8 141.3v.2M77.8 141.5v.2M77.8 141.8v.1M77.8 142v.2"/>
<path d="M77.8 142.3v.1M77.8 142.5v.2M77.8 142.8v.1M77.8 143v.2M77.8 143.2v.2M77.8 143.5v.2M77.8 143.7v.2M77.8 144v.1M77.8 144.2v.2M77.8 144.5v.1M77.8 144.7v.2M77.8 144.9v.2"/>
<path d="M77.8 145.2v.2M77.8 145.4v.2M77.8 145.7v.1M77.8 145.9v.2M77.8 146.2v.1M77.8 146.4v.2M77.8 146.6v.2M77.8 146.9v.2M77.8 147.1v.2M77.8 147.4v.2M77.8 147.6v.2M77.8 147.9v.1"/>
<path d="M77.8 148.1v.2M77.8 148.4v.1M77.8 148.6v.1M77.8 148.8v.2M77.8 149.1v.2M77.8 149.3v.2M77.8 149.5v.2M77.8 149.8v.2M77.8 150.1v.1M77.8 150.3v.2M77.8 150.5v.2M77.8 150.8v.1"/>
<path d="M77.8 151v.2M77.8 151.3v.2M77.8 151.5v.2M77.8 151.8v.1M77.8 152v.2M77.8 152.3v.1M77.8 152.5v.1M77.8 152.7v.2M77.8 153v.1M77.8 153.2v.2M77.8 153.4v.2M77.8 153.7v.2"/>
<path d="M77.8 154v.1M77.8 154.2v.1M77.8 154.4v.2M77.8 154.7v.1M77.8 154.9v.2M77.8 155.2v.1M77.8 155.4v.2M77.8 155.6v.2M77.8 155.9v.2M77.8 156.2v.1M77.8 156.4v.1M77.8 156.6v.2"/>
<path d="M78.6 140.1v.1M78.6 140.3v.1M78.6 140.5v.2M78.6 140.8v.2M78.6 141v.2M78.6 141.3v.1M78.6 141.5v.2M78.6 141.8v.1M78.6 142v.2M78.6 142.3v.1M78.6 142.5v.1M78.6 142.7v.2"/>
<path d="M78.6 143v.2M78.6 143.2v.2M78.6 143.5v.1M78.6 143.7v.2M78.6 144v.1M78.6 144.2v.1M78.6 144.4v.2M78.6 144.7v.2M78.6 144.9v.2M78.6 145.2v.1M78.6 145.4v.2M78.6 145.7v.1"/>
<path d="M78.6 145.9v.2M78.6 146.2v.1M78.6 146.4v.1M78.6 146.6v.2M78.6 146.9v.2M78.6 147.1v.2M78.6 147.3v.2M78.6 147.6v.2M78.6 147.9v.1M78.6 148.1v.1M78.6 148.3v.2M78.6 148.6v.1"/>
<path d="M78.6 148.8v.2M78.6 149.1v.1M78.6 149.3v.2M78.6 149.5v.2M78.6 149.8v.2M78.6 150.1v.1M78.6 150.3v.1M78.6 150.5v.2M78.6 150.8v.1M78.6 151v.2M78.6 151.2v.2M78.6 151.5v.2"/>
<path d="M78.6 151.8v.1M78.6 152v.1M78.6 152.2v.2M78.6 152.5v.1M78.6 152.7v.2M78.6 153v.1M78.6 153.2v.2M78.6 153.4v.2M78.6 153.7v.2M78.6 154v.1M78.6 154.2v.1M78.6 154.4v.2"/>
<path d="M78.6 154.7v.1M78.6 154.9v.2M78.6 155.1v.2M78.6 155.4v.2M78.6 155.6v.2M78.6 155.9v.1M78.6 156.1v.2M78.6 156.4v.1M78.6 156.6v.2M78.6 156.8v.2M52.2 174.9h19.6M52.2 176h19.6"/>
<path d="M53.6 174.9v1.1M53.6 178.9v2.9M58.5 168.9h-4.9v3.1M72.5 174.9h6.1v1.1h-6.1zM72.5 172.7h1.6v5.5h-1.6zM73.6 174.9v.4M73.6 175.6v.4M77.1 174.9h1.5v1.1h-2.2M77.1 172.7h1.5v5.5h-1.5zM77.5 174.9v.5M77.5 175.5v.5M80.8 174.4h16.9"/>
<path d="M173 170.9h93.2v26.8h-93.2zM182.6 179.4v11.9M197.5 179.4v11.9M12.9 191.5h128.4M12.9 194.6h128.4M23 191.5v6.2M99.6 191.5v8.4M120 191.5v6.2M141.3 197.7h31.7M143 192h.4M143.5 192h.2M143.8 192h.7"/>
<path d="M144.6 192h.2M144.9 192h.7M145.7 192h.1M146 192h.7M146.8 192h.1M147.1 192h.7M147.9 192h.1M148.2 192h.7M148.4 186.2v.6M148.4 187v.1M148.4 187.3v.6M148.4 188.1v.1"/>
<path d="M148.4 188.4v.6M148.4 189.2v.1M148.4 189.5v.6M148.4 190.3v.1M148.4 190.6v.6M148.4 191.4v.1M148.4 191.7v.6M148.4 192.5v.1M148.4 192.8v.6M148.4 193.6v.1M148.4 193.9v.6M148.4 194.7v.1"/>
<path d="M148.4 195v.7M148.4 195.8v.1M148.4 196.1v.7M148.4 196.9v.1M148.4 197.2v.7M149 192h.1M149.3 192h.7M150.1 192h.1M150.4 192h.7M151.2 192h.1M151.5 192h.7M152.3 192h.1"/>
<path d="M152.6 192h.7M153.4 192h.1M153.7 192h.7M154.5 192h.1M154.8 192h.7M155.6 192h.1M155.9 192h.7M156.7 192h.1M157 192h.6M157.8 192h.1M158.1 192h.6M158.9 192h.1"/>
<path d="M159.2 189.1l11.4-1.9v9.6l-11.4-1.9zM159.2 192h.6M160 192h.1M160.3 192h.6M161.1 192h.1M161.4 192h.6M162.2 192h.1M162.5 192h.6M163.3 192h.1M163.6 192h.6M164.4 192h.1M164.7 192h.6"/>
<path d="M165.5 192h.1M165.8 192h.6M166.6 192h.1M166.9 192h.6M167.7 192h.1M168 192h.6M168.8 192h.1M169.1 192h.6M169.9 192h.1M170.2 192h.6M171 192h.1M171.3 192h.6"/>
<path d="M172.1 192h.1M172.4 192h.3M173 185h-31.7v12.7h-103M180.1 197.7h86.1"/>
<circle cx="178.9" cy="66.9" r=".7"/>
<circle cx="183.2" cy="66.9" r=".7"/>
<circle cx="178.9" cy="90.6" r=".7"/>
<circle cx="183.2" cy="90.6" r=".7"/>
<circle cx="72.9" cy="173.1" r=".15"/>
<circle cx="72.9" cy="177.8" r=".15"/>
<circle cx="73.8" cy="173.1" r=".15"/>
<circle cx="73.8" cy="177.8" r=".15"/>
<circle cx="77.4" cy="173.1" r=".15"/>
<circle cx="77.4" cy="177.8" r=".15"/>
<circle cx="78.3" cy="173.1" r=".15"/>
<circle cx="78.3" cy="177.8" r=".15"/>
<circle cx="148.4" cy="192" r="2.86"/>
<circle cx="148.4" cy="192" r="4.8"/>
</g>
<g fill="#000" stroke="#000" stroke-width=".16">
<path d="M69.7 38.5l2.8 .5-2.8 .5zM78.6 39l3-.5v1zM48 46.6l.5 2.9h-1zM64.8 47.4l.5 3h-1zM177.3 54.6l1.5-.3v.5zM183.2 54.3l1.6 .3-1.6 .2zM64.7 68.1l.5 3h-1zM64.3 64.4h1l-.5 2.9zM173.7 66.9l.3 1.5h-.5zM178.9 61l1.6-.3v.5zM181.6 60.7l1.6 .3-1.6 .2zM191.5 65.2l.3 1.6h-.6z"/>
<path d="M64.2 97.7h1l-.5 2.9zM78.4 84.4l2.1-.3v.7zM173.5 89.1h.5l-.3 1.6zM191.2 90.7h.6l-.3 1.6zM64.8 101.5l.5 2.9h-1zM47.5 154.1h1l-.5 2.9zM64.3 151.9h1l-.5 2.9zM53.6 176l.5 2.9h-.9zM53.2 172h.9l-.5 2.9zM78.6 174.4l2.2-.3v.7z"/>
</g>
<path d="M173 168h93.2v2.9h-93.2zM173 170.9v26.8M173 179.4h37.3M174.6 170.9h91.6M210.3 170.9v26.8M173 191.3h93.2M173 188.2h93.2M173 185h93.2M173 181.8h93.2M173 194.5h93.2M230.3 194.5v3.2M245.7 194.5v3.2" fill="none" stroke="#000" stroke-width=".16"/>
<text font-size="7.5" x="134.6" y="140.1">CRM DOOR 10</text>
<text font-size="4.5" x="101" y="184.6">QTY:02 NOS</text>
<g font-size="4.1">
<text x="86.3" y="38.2">280</text>
<text x="64" y="60" transform="rotate(-90 64 60)">917</text>
<text x="64" y="90.2" transform="rotate(-90 64 90.2)">1500</text>
<text x="47.2" y="106.3" transform="rotate(-90 47.2 106.3)">5105</text>
<text x="64" y="129.2" transform="rotate(-90 64 129.2)">2467</text>
<text x="54.2" y="168.2">60</text>
</g>
<g font-size="2.5">
<text x="181.7" y="173.9">4 LEAF BOTH SIDE</text>
<text x="181.6" y="176.9">CRM DOOR 10/GATE 24</text>
</g>
<g font-size="2.4">
<text x="238.5" y="173.5">NIHVA TECHNOLOGIES</text>
<text x="242.1" y="176.2">PVT. LTD. PUNE</text>
</g>
<g font-size="2.2">
<text x="179.8" y="54.2">70</text>
<text x="185" y="60.6">=40=</text>
<text x="85.8" y="83.8">MS SQ TUBE</text>
<text x="173.3" y="81.9" transform="rotate(-90 173.3 81.9)">=220=</text>
<text x="191.1" y="80.5" transform="rotate(-90 191.1 80.5)">250</text>
<text x="85.8" y="86.6">40X60X1.2</text>
<text x="170" y="99.5">MATERIAL:MS PLATE</text>
<text x="175.9" y="104.7">QTY:04 nos</text>
<text x="176.6" y="102.1">THK:10MM</text>
<text x="83.4" y="173.9">MS BOTTOM</text>
<text x="85.8" y="176.8">PLATE</text>
<text x="198.5" y="184.3">16/05/2022</text>
<text x="211.2" y="184.2">CLIENT - NIHVA TECHNOLOGIES PVT LTD</text>
<text x="197.9" y="187.2">16/05/2022</text>
<text x="197.9" y="190.5">16/05/2022</text>
<text x="211.1" y="190.5">PRODUCT - SLIDING DOOR</text>
<text x="211.2" y="187.4">LOCATION -</text>
<text x="13.9" y="194">Rev No.</text>
<text x="24.2" y="194">Revision</text>
<text x="101" y="193.7">Date</text>
<text x="121.3" y="193.7">Revised By</text>
<text x="210.9" y="196.8">SCALE: NTS</text>
<text x="211.9" y="193.7">DWG NO:-NIHVA/22-23/CLT/</text>
<text x="230.7" y="196.8">SCALE:--</text>
<text x="241.7" y="196.8">1:1</text>
<text x="246.7" y="196.8">SHEET:</text>
</g>
<g font-size="1.8">
<text x="241.5" y="179.9">Email:- info@nihva.com</text>
<text x="242.6" y="178.1">Tel : 020 66304033</text>
<text x="239.3" y="181.6">Website:- www.nihva.com</text>
</g>
<g font-size="1.7">
<text x="173.5" y="184.1">DRAWN</text>
<text x="186.5" y="184.1">KISHAN</text>
<text x="187.1" y="181">NAME</text>
<text x="200.9" y="181.4">DATE</text>
<text x="173.4" y="186.9">CHECK</text>
<text x="173.5" y="190">APPRD.</text>
<text x="186.6" y="187.1">M.SUTAR</text>
<text x="186.7" y="190.2">V.TARAK</text>
</g>
<text font-size="1.6" x="175.1" y="169.8">This drawing &amp; design is the property of NIHVA TECHNOLOGIES. Not to be sold or copied to any other concern.</text>
<text font-size="1.5" x="178.9" y="196.6">ALL DIMENSION ARE IN mm</text>
<text font-size="1.4" x="173.4" y="193.3">If any queries contact : design@nihva.com</text>
</svg>
